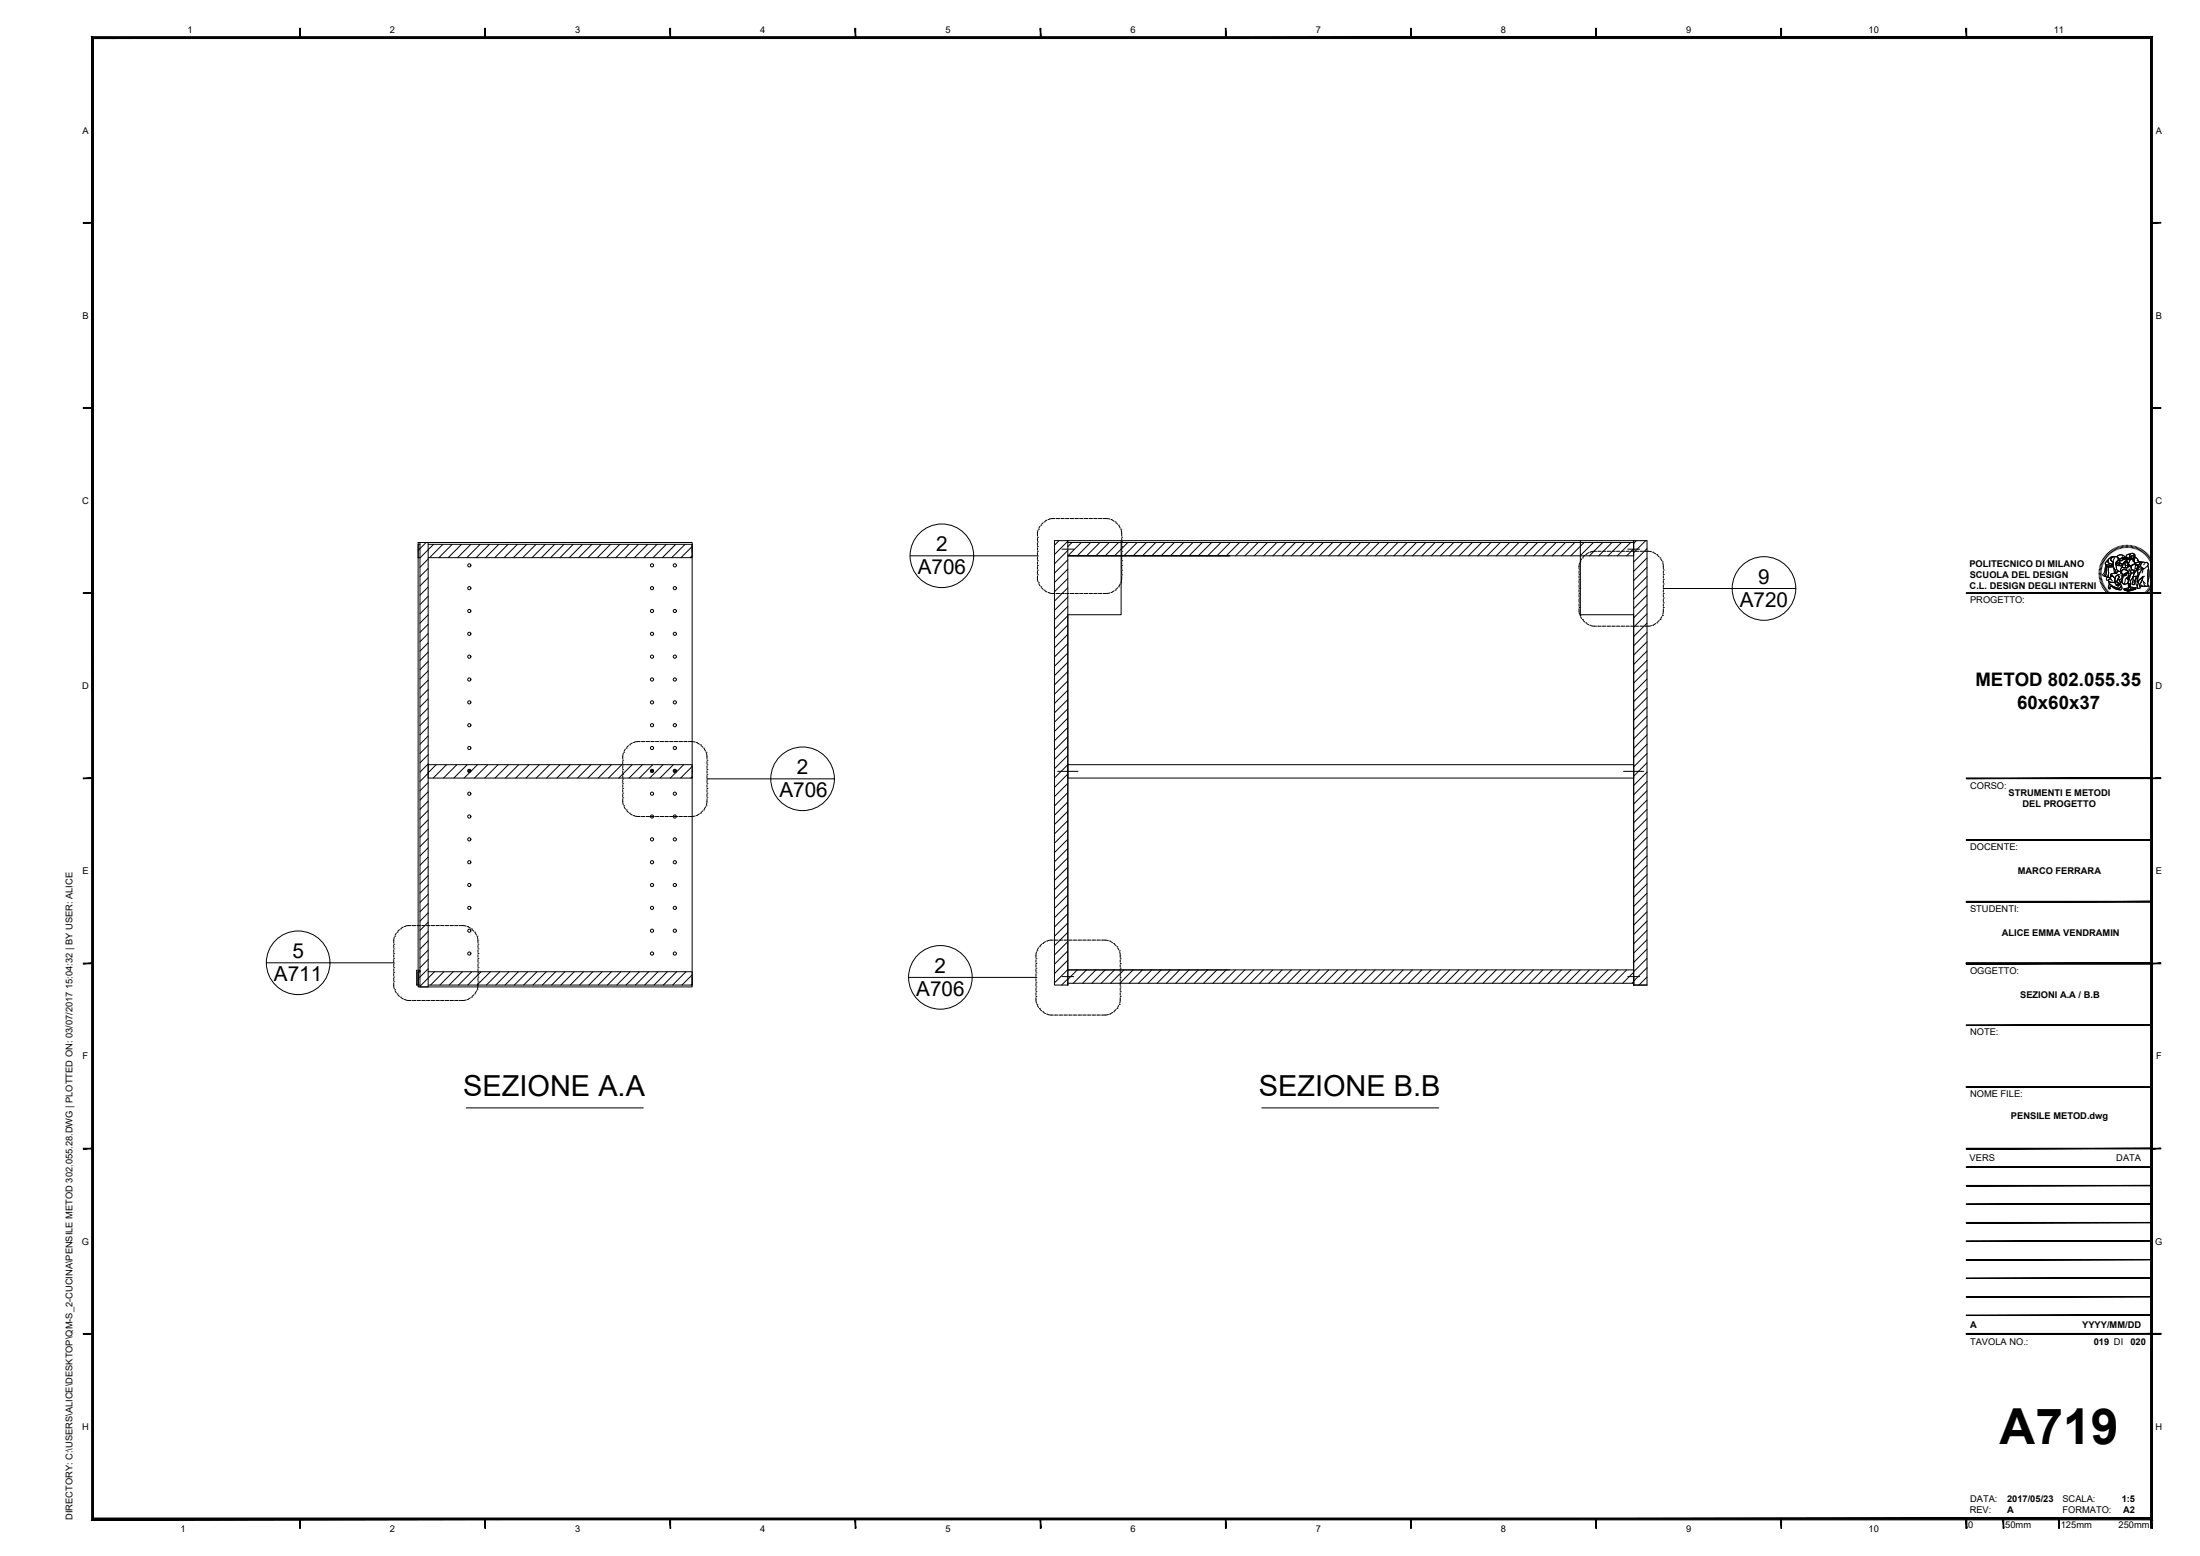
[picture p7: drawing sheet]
<svg xmlns="http://www.w3.org/2000/svg" width="594mm" height="420mm" viewBox="0 0 594 420" stroke-linecap="round" stroke-linejoin="round" font-family="sans-serif">
<!-- layer: A-FURN -->
<g fill="none" stroke="#000" stroke-width=".27">
<path d="M112.9 146.5h.5v120h2.2v-120M113.4 147h-.5v3.6h.5M115.1 146.5l-2.2 2.1M115.6 147h71.3v2.2M115.6 151l-2.2 2.2M115.6 153.5l-2.2 2.2M115.6 156l-2.2 2.2M115.6 158.5l-2.2 2.2M117.1 147l-3.7 3.7M119.6 147l-3.6 3.6M122.1 147l-3.6 3.6M124.6 147l-3.6 3.6"/>
<path d="M127.1 147l-3.6 3.6M129.7 147l-3.6 3.6M132.2 147l-3.6 3.6M134.7 147l-3.6 3.6M137.2 147l-3.6 3.6M139.7 147l-3.6 3.6M142.2 147l-3.6 3.6M144.7 147l-3.6 3.6M147.3 147l-3.6 3.6M149.8 147l-3.6 3.6M152.3 147l-3.6 3.6M154.8 147l-3.6 3.6"/>
<path d="M157.3 147l-3.6 3.6M159.8 147l-3.6 3.6M162.3 147l-3.6 3.6M164.9 147l-3.6 3.6M167.4 147l-3.6 3.6M169.9 147l-3.6 3.6M172.4 147l-3.6 3.6M174.9 147l-3.6 3.6M177.4 147l-3.6 3.6M179.9 147l-3.6 3.6M182.5 147l-3.6 3.6M185 147l-3.6 3.6"/>
<path d="M186.9 147v3.6h-71.3M186.9 147.6l-3 3M186.9 150.1l-.5 .5M286 146l-1.3 1.2M288.3 146v120h-3.6v-120h160.1v120M288.3 146.5h152.9M288.3 158.7l-3.6 3.6M288.3 156.2l-3.6 3.6M288.3 153.7l-3.6 3.6M288.3 151.2l-3.6 3.6M288.3 148.6l-3.6 3.6M288.3 146.1l-3.6 3.6"/>
<path d="M289.5 146.5l-1.2 1.1M292 146.5l-3.6 3.6M294.5 146.5l-3.6 3.6M297 146.5l-3.6 3.6M299.5 146.5l-3.6 3.6M302 146.5l-3.6 3.6M302.7 146v20h-14.4M304.6 146.5l-3.6 3.6M307.1 146.5l-3.6 3.6M309.6 146.5l-3.6 3.6M312.1 146.5l-3.6 3.6M314.6 146.5l-3.6 3.6"/>
<path d="M317.1 146.5l-3.6 3.6M319.6 146.5l-3.6 3.6M322.2 146.5l-3.6 3.6M324.7 146.5l-3.6 3.6M327.2 146.5l-3.6 3.6M329.7 146.5l-3.6 3.6M332 150.1h-43.7h152.9M332.2 146.5l-3.6 3.6M334.7 146.5l-3.6 3.6M337.2 146.5l-3.6 3.6M339.8 146.5l-3.6 3.6M342.3 146.5l-3.6 3.6"/>
<path d="M344.8 146.5l-3.6 3.6M347.3 146.5l-3.6 3.6M349.8 146.5l-3.6 3.6M352.3 146.5l-3.6 3.6M354.8 146.5l-3.6 3.6M357.4 146.5l-3.6 3.6M359.9 146.5l-3.6 3.6M362.4 146.5l-3.6 3.6M364.9 146.5l-3.6 3.6M367.4 146.5l-3.6 3.6M369.9 146.5l-3.6 3.6M372.4 146.5l-3.6 3.6"/>
<path d="M375 146.5l-3.6 3.6M377.5 146.5l-3.6 3.6M380 146.5l-3.6 3.6M382.5 146.5l-3.6 3.6M385 146.5l-3.6 3.6M387.5 146.5l-3.6 3.6M390 146.5l-3.6 3.6M392.6 146.5l-3.6 3.6M395.1 146.5l-3.6 3.6M397.6 146.5l-3.6 3.6M400.1 146.5l-3.6 3.6M402.6 146.5l-3.6 3.6"/>
<path d="M405.1 146.5l-3.6 3.6M407.7 146.5l-3.7 3.6M410.2 146.5l-3.6 3.6M412.7 146.5l-3.6 3.6M415.2 146.5l-3.6 3.6M417.7 146.5l-3.6 3.6M420.2 146.5l-3.6 3.6M422.7 146.5l-3.6 3.6M425.3 146.5l-3.7 3.6M426.7 146v20h14.5v100M427.8 146.5l-3.6 3.6M430.3 146.5l-3.6 3.6"/>
<path d="M432.8 146.5l-3.6 3.6M435.3 146.5l-3.6 3.6M437.8 146.5l-3.6 3.6M440.3 146.5l-3.6 3.6M441.2 150v-4v120h3.6M441.2 148.2l-1.9 1.9M441.9 146l-.7 .7M444.4 146l-3.2 3.2M444.8 158.2l-3.6 3.6M444.8 155.7l-3.6 3.6M444.8 153.2l-3.6 3.6M444.8 150.7l-3.6 3.6"/>
<path d="M444.8 148.1l-3.6 3.6M115.6 161l-2.2 2.2M115.6 163.5l-2.2 2.2M115.6 166l-2.2 2.3M115.6 168.6l-2.2 2.2M115.6 171.1l-2.2 2.2M115.6 173.6l-2.2 2.2M115.6 176.1l-2.2 2.2M115.6 178.6l-2.2 2.2M288.3 178.8l-3.6 3.6M288.3 176.3l-3.6 3.6M288.3 173.8l-3.6 3.6"/>
<path d="M288.3 171.3l-3.6 3.6M288.3 168.8l-3.6 3.6M288.3 166.2l-3.6 3.7M288.3 163.7l-3.6 3.6M288.3 161.2l-3.6 3.6M444.8 178.3l-3.6 3.6M444.8 175.8l-3.6 3.6M444.8 173.3l-3.6 3.6M444.8 170.8l-3.6 3.6M444.8 168.3l-3.6 3.6M444.8 165.7l-3.6 3.6M444.8 163.2l-3.6 3.6"/>
<path d="M444.8 160.7l-3.6 3.6M115.6 181.1l-2.2 2.2M115.6 183.6l-2.2 2.3M115.6 186.2l-2.2 2.2M115.6 188.7l-2.2 2.2M115.6 191.2l-2.2 2.2M115.6 193.7l-2.2 2.2M115.6 196.2l-2.2 2.2M115.6 198.7l-2.2 2.3M288.3 198.9l-3.6 3.6M288.3 196.4l-3.6 3.6M288.3 193.9l-3.6 3.6"/>
<path d="M288.3 191.4l-3.6 3.6M288.3 188.9l-3.6 3.6M288.3 186.4l-3.6 3.6M288.3 183.9l-3.6 3.6M288.3 181.3l-3.6 3.6M444.8 198.4l-3.6 3.6M444.8 195.9l-3.6 3.6M444.8 193.4l-3.6 3.6M444.8 190.9l-3.6 3.6M444.8 188.4l-3.6 3.6M444.8 185.9l-3.6 3.6M444.8 183.3l-3.6 3.6"/>
<path d="M444.8 180.8l-3.6 3.6M115.6 206.5h71.3v3.6h-71.3zM115.6 201.2l-2.2 2.3M115.6 203.8l-2.2 2.2M115.6 206.3l-2.2 2.2M115.6 208.8l-2.2 2.2M115.6 211.3l-2.2 2.2M115.6 213.8l-2.2 2.2M115.6 216.3l-2.2 2.3M115.6 218.9l-2.2 2.2M117.8 206.5l-2.2 2.2M120.6 206.5l-3.6 3.6"/>
<path d="M123.4 206.5l-3.6 3.6M126.1 206.5l-3.5 3.6M126.9 208.6l-1.6 1.5M128.9 206.5l-1.8 1.8M131.7 206.5l-3.6 3.6M134.5 206.5l-3.6 3.6M137.3 206.5l-3.6 3.6M140.1 206.5l-3.6 3.6M142.9 206.5l-3.6 3.6M145.6 206.5l-3.6 3.6M148.4 206.5l-3.6 3.6M151.2 206.5l-3.6 3.6"/>
<path d="M154 206.5l-3.6 3.6M156.8 206.5l-3.6 3.6M159.6 206.5l-3.6 3.6M162.3 206.5l-3.6 3.6M165.1 206.5l-3.6 3.6M167.9 206.5l-3.6 3.6M170.7 206.5l-3.6 3.6M173.5 206.5l-3.6 3.6M176.3 206.5l-3.6 3.6M179 206.5l-3.6 3.6M181.8 206.5l-3.6 3.6M184.6 206.5l-3.6 3.6"/>
<path d="M186.9 207l-3.1 3.1M186.9 209.8l-.3 .3M288.3 206.5h152.9v3.6h-152.9zM288.3 219.1l-3.6 3.6M288.3 216.5l-3.6 3.6M288.3 214l-3.6 3.6M288.3 211.5l-3.6 3.6M288.3 209l-3.6 3.6M288.3 206.5l-3.6 3.6M288.3 204l-3.6 3.6M288.3 201.5l-3.6 3.6M444.8 218.5l-3.6 3.7"/>
<path d="M444.8 216l-3.6 3.6M444.8 213.5l-3.6 3.6M444.8 211l-3.6 3.6M444.8 208.5l-3.6 3.6M444.8 206l-3.6 3.6M444.8 203.5l-3.6 3.6M444.8 200.9l-3.6 3.6M115.6 221.4l-2.2 2.2M115.6 223.9l-2.2 2.2M115.6 226.4l-2.2 2.2M115.6 228.9l-2.2 2.2M115.6 231.4l-2.2 2.2"/>
<path d="M115.6 233.9l-2.2 2.3M115.6 236.5l-2.2 2.2M115.6 239l-2.2 2.2M288.3 239.2l-3.6 3.6M288.3 236.7l-3.6 3.6M288.3 234.1l-3.6 3.6M288.3 231.6l-3.6 3.6M288.3 229.1l-3.6 3.6M288.3 226.6l-3.6 3.6M288.3 224.1l-3.6 3.6M288.3 221.6l-3.6 3.6M444.8 238.7l-3.6 3.6"/>
<path d="M444.8 236.2l-3.6 3.6M444.8 233.6l-3.6 3.6M444.8 231.1l-3.6 3.6M444.8 228.6l-3.6 3.6M444.8 226.1l-3.6 3.6M444.8 223.6l-3.6 3.6M444.8 221.1l-3.6 3.6M115.6 251.5l-2.2 2.3M115.6 241.5l-2.2 2.2M115.6 244l-2.2 2.2M115.6 246.5l-2.2 2.2M115.6 249l-2.2 2.2"/>
<path d="M115.6 254.1l-2.2 2.2M115.6 256.6l-2.2 2.2M115.6 259.1l-2.2 2.2M288.3 259.3l-3.6 3.6M288.3 256.8l-3.6 3.6M288.3 254.3l-3.6 3.6M288.3 251.7l-3.6 3.6M288.3 249.2l-3.6 3.6M288.3 246.7l-3.6 3.6M288.3 244.2l-3.6 3.6M288.3 241.7l-3.6 3.6M444.8 258.8l-3.6 3.6"/>
<path d="M444.8 256.3l-3.6 3.6M444.8 253.8l-3.6 3.6M444.8 251.2l-3.6 3.6M444.8 248.7l-3.6 3.6M444.8 246.2l-3.6 3.6M444.8 243.7l-3.6 3.6M444.8 241.2l-3.6 3.6M112.9 262.4v3.6h.5M112.9 262v-115.5h74v120h-74v-4.1M112.9 262.4h.5M115.6 261.6l-2.7 2.7M115.6 262.4h71.3v3.6"/>
<path d="M117.3 262.4l-3.9 3.9M119.9 262.4l-3.6 3.6M122.4 262.4l-3.6 3.6M124.9 262.4l-3.6 3.6M127.4 262.4l-3.6 3.6M129.9 262.4l-3.6 3.6M132.4 262.4l-3.6 3.6M134.9 262.4l-3.6 3.6M137.5 262.4l-3.6 3.6M140 262.4l-3.6 3.6M142.5 262.4l-3.6 3.6M145 262.4l-3.6 3.6"/>
<path d="M147.5 262.4l-3.6 3.6M150 262.4l-3.6 3.6M152.5 262.4l-3.6 3.6M155.1 262.4l-3.6 3.6M157.6 262.4l-3.6 3.6M160.1 262.4l-3.6 3.6M162.6 262.4l-3.6 3.6M165.1 262.4l-3.6 3.6M167.6 262.4l-3.6 3.6M170.1 262.4l-3.6 3.6M172.7 262.4l-3.6 3.6M175.2 262.4l-3.6 3.6"/>
<path d="M177.7 262.4l-3.6 3.6M180.2 262.4l-3.6 3.6M182.7 262.4l-3.6 3.6M185.2 262.4l-3.6 3.6M186.9 263.8v2.2h-71.3M186.9 263.2l-2.8 2.8M186.9 265.8l-.2 .2M288.3 265.5h152.9v-1.8v2.3M288.3 264.3l-1.6 1.7M288.3 261.8l-3.6 3.6M288.3 261.9h152.9M288.4 261.9h-.1"/>
<path d="M290.9 261.9l-2.6 2.6M293.4 261.9l-3.6 3.6M295.9 261.9l-3.6 3.6M298.4 261.9l-3.6 3.6M301 261.9l-3.6 3.6M303.5 261.9l-3.6 3.6M306 261.9l-3.6 3.6M308.5 261.9l-3.6 3.6M311 261.9l-3.6 3.6M313.5 261.9l-3.6 3.6M316 261.9l-3.6 3.6M318.6 261.9l-3.6 3.6"/>
<path d="M321.1 261.9l-3.6 3.6M323.6 261.9l-3.6 3.6M326.1 261.9l-3.6 3.6M328.6 261.9l-3.6 3.6M331.1 261.9l-3.6 3.6M333.6 261.9l-3.6 3.6M336.2 261.9l-3.6 3.6M338.7 261.9l-3.6 3.6M341.2 261.9l-3.6 3.6M343.7 261.9l-3.6 3.6M346.2 261.9l-3.6 3.6M348.7 261.9l-3.6 3.6"/>
<path d="M351.2 261.9l-3.6 3.6M353.8 261.9l-3.6 3.6M356.3 261.9l-3.6 3.6M358.8 261.9l-3.6 3.6M361.3 261.9l-3.6 3.6M363.8 261.9l-3.6 3.6M366.3 261.9l-3.6 3.6M368.8 261.9l-3.6 3.6M371.4 261.9l-3.6 3.6M373.9 261.9l-3.6 3.6M376.4 261.9l-3.6 3.6M378.9 261.9l-3.6 3.6"/>
<path d="M381.4 261.9l-3.6 3.6M383.9 261.9l-3.6 3.6M386.4 261.9l-3.6 3.6M389 261.9l-3.6 3.6M391.5 261.9l-3.6 3.6M394 261.9l-3.6 3.6M396.5 261.9l-3.6 3.6M399 261.9l-3.6 3.6M401.5 261.9l-3.6 3.6M404 261.9l-3.6 3.6M406.6 261.9l-3.6 3.6M409.1 261.9l-3.6 3.6"/>
<path d="M411.6 261.9l-3.6 3.6M414.1 261.9l-3.6 3.6M416.6 261.9l-3.6 3.6M419.1 261.9l-3.6 3.6M421.6 261.9l-3.6 3.6M424.2 261.9l-3.6 3.6M426.7 261.9l-3.6 3.6M429.2 261.9l-3.6 3.6M431.7 261.9l-3.6 3.6M434.2 261.9l-3.6 3.6M436.7 261.9l-3.6 3.6M439.3 261.9l-3.7 3.6"/>
<path d="M441.2 266h3.6M441.2 265l-.5 .5M441.2 262.5l-3 3M444.8 263.8l-2.2 2.2M444.8 261.3l-3.6 3.6"/>
<circle cx="126.7" cy="152.7" r=".43"/>
<circle cx="126.7" cy="158.8" r=".43"/>
<circle cx="176.1" cy="152.7" r=".43"/>
<circle cx="176.1" cy="158.8" r=".43"/>
<circle cx="182.2" cy="152.7" r=".43"/>
<circle cx="182.2" cy="158.8" r=".43"/>
<circle cx="126.7" cy="171.2" r=".43"/>
<circle cx="126.7" cy="177.3" r=".43"/>
<circle cx="126.7" cy="165" r=".43"/>
<circle cx="176.1" cy="165" r=".43"/>
<circle cx="176.1" cy="171.2" r=".43"/>
<circle cx="176.1" cy="177.3" r=".43"/>
<circle cx="182.2" cy="171.2" r=".43"/>
<circle cx="182.2" cy="165" r=".43"/>
<circle cx="182.2" cy="177.3" r=".43"/>
<circle cx="126.7" cy="195.8" r=".43"/>
<circle cx="126.7" cy="189.7" r=".43"/>
<circle cx="126.7" cy="183.5" r=".43"/>
<circle cx="176.1" cy="183.5" r=".43"/>
<circle cx="176.1" cy="189.7" r=".43"/>
<circle cx="176.1" cy="195.8" r=".43"/>
<circle cx="182.2" cy="183.5" r=".43"/>
<circle cx="182.2" cy="189.7" r=".43"/>
<circle cx="182.2" cy="195.8" r=".43"/>
<circle cx="126.7" cy="208.2" r=".43"/>
<circle cx="126.7" cy="202" r=".43"/>
<circle cx="126.7" cy="214.3" r=".43"/>
<circle cx="176.1" cy="202" r=".43"/>
<circle cx="176.1" cy="208.2" r=".43"/>
<circle cx="176.1" cy="214.3" r=".43"/>
<circle cx="182.2" cy="202" r=".43"/>
<circle cx="182.2" cy="208.2" r=".43"/>
<circle cx="182.2" cy="214.3" r=".43"/>
<circle cx="126.7" cy="220.5" r=".43"/>
<circle cx="126.7" cy="226.7" r=".43"/>
<circle cx="126.7" cy="232.8" r=".43"/>
<circle cx="126.7" cy="239" r=".43"/>
<circle cx="176.1" cy="239" r=".43"/>
<circle cx="176.1" cy="220.5" r=".43"/>
<circle cx="176.1" cy="232.8" r=".43"/>
<circle cx="176.1" cy="226.7" r=".43"/>
<circle cx="182.2" cy="226.7" r=".43"/>
<circle cx="182.2" cy="220.5" r=".43"/>
<circle cx="182.2" cy="232.8" r=".43"/>
<circle cx="182.2" cy="239" r=".43"/>
<circle cx="126.7" cy="251.3" r=".43"/>
<circle cx="126.7" cy="245.2" r=".43"/>
<circle cx="126.7" cy="257.5" r=".43"/>
<circle cx="176.1" cy="257.5" r=".43"/>
<circle cx="176.1" cy="251.3" r=".43"/>
<circle cx="176.1" cy="245.2" r=".43"/>
<circle cx="182.2" cy="245.2" r=".43"/>
<circle cx="182.2" cy="251.3" r=".43"/>
<circle cx="182.2" cy="257.5" r=".43"/>
</g>
<!-- layer: viti -->
<path d="M286.7 148.3h3.2M439.5 148.3h3.3M126.4 207.8l.6 .7M127 207.8l-.6 .7M175.8 207.8l.6 .7M176.4 207.8l-.6 .7M181.9 207.8l.6 .7M182.5 207.8l-.6 .7M285.6 208.3h5.5M438.4 208.3h5.5M286.7 263.7h3.2M439.5 263.7h3.3" fill="none" stroke="#000" stroke-width=".27"/>
<!-- layer: meccanismi -->
<path d="M112.5 262h.9v.4h-.5v3.6h-.4z" fill="none" stroke="#000" stroke-width=".27"/>
<!-- layer: G-ANNO-DIM -->
<g fill="none" stroke="#000" stroke-width=".27">
<path d="M245.7 150.1h34.4M280.1 155.2h.1M280.1 153.9h.1M280.1 152.7h.1M280.1 151.4h.1M280.1 150.1h.1M280.1 148.9h.1M280.1 147.6h.1M280.1 146.3h.1M280.1 145.1h.1M280.1 155.5l.2 1.6M280.1 145.4v.6"/>
<path d="M280.1 146.6v.7M280.1 147.9v.7M280.1 149.2v.6M280.1 150.5v.6M280.1 151.7v.7M280.1 153v.6M280.1 154.3v.6M280.3 143.2l-.2 1.5M280.4 142.9h.1M280.4 157.4h.1M280.5 157.7l.4 .5M280.9 142.1l-.4 .5"/>
<path d="M281 141.8h.1M281 158.5h.1M281.2 158.7l.5 .5M281.7 141.1l-.5 .5M281.9 140.9h.1M281.9 159.4h.1M282.2 159.5l.5 .4M282.7 140.4l-.5 .3M283 140.3h.1M284.9 140l-1.6 .2M285.2 140h.1M285.5 140h.6"/>
<path d="M286.4 140h.1M286.8 140h.6M287.7 140h.1M288 140h.7M289 140h.1M289.3 140h.6M290.3 140h.1M290.6 140h.6M291.5 140h.1M291.8 140h.7M292.8 140h.1M293.1 140h.6"/>
<path d="M294.1 140h.1M294.4 140h.6M295.3 140h.1M295.7 140h.6M296.6 140h.1M296.9 140h.7M297.9 140h.1M298.2 140l1.5 .2M300 140.3h.1M300.3 140.4l.5 .3M300.8 159.5l-.5 .4M301.1 159.4h.1"/>
<path d="M301.1 140.9h.1M301.3 141.1l.5 .5M301.8 158.7l-.5 .5M302 158.5h.1M302 141.8h.1M302.2 142.1l.3 .5M302.5 157.7l-.3 .5M302.6 157.4h.1M302.6 142.9h.1M302.8 143.2l.1 1.5M302.9 145.1h.1M302.9 146.3h.1"/>
<path d="M302.9 147.6h.1M302.9 148.9h.1M302.9 150.1h.1M302.9 151.4h.1M302.9 152.7h.1M302.9 153.9h.1M302.9 155.2h.1M302.9 155.5l-.1 1.6M302.9 145.4v.6M302.9 146.6v.7M302.9 147.9v.7M302.9 149.2v.6"/>
<path d="M302.9 150.5v.6M302.9 151.7v.7M302.9 153v.6M302.9 154.3v.6M426.4 159h.1M426.4 157.7h.1M426.4 156.4h.1M426.4 155.2h.1M426.4 153.9h.1M426.4 154.2v.6M426.4 155.5v.6M426.4 156.7v.7"/>
<path d="M426.4 158v.6M426.4 159.3v.6M426.5 152l-.1 1.6M426.7 151.7h.1M427.1 150.9l-.3 .6M427.3 150.6h.1M428 150l-.5 .4M428.2 149.8h.1M429 149.2l-.5 .4M429.3 149.1h.1M431.1 148.9l-1.5 .1M431.4 148.9h.1"/>
<path d="M431.7 148.9h.7M432.7 148.9h.1M433 148.9h.6M434 148.9h.1M434.3 148.9h.6M435.2 148.9h.1M435.6 148.9h.6M436.5 148.9h.1M436.8 148.9h.7M437.8 148.9h.1M438.1 148.9h.6M439 148.9h.1"/>
<path d="M439.4 148.9h.6M440.3 148.9h.1M440.6 148.9h.7M441.6 148.9h.1M441.9 148.9h.6M442.9 148.9h.1M443.2 148.9h.6M444.1 148.9h.1M444.4 148.9l1.6 .1M446.3 149.1h.1M446.6 149.2l.5 .4M447.4 149.8h.1"/>
<path d="M447.6 150l.5 .4M448.3 150.6h.1M448.4 150.9l.4 .6M448.9 151.7h.1M449 152l.2 1.6M449.2 153.9h.1M449.2 155.2h.1M449.2 156.4h.1M449.2 157.7h.1M449.2 159h.1M449.2 158.9h35.7M449.2 154.2v.6"/>
<path d="M449.2 155.5v.6M449.2 156.7v.7M449.2 158v.6M449.2 159.3v.6M283 160h.1M283.3 160.1l1.6 .2M285.2 160.3h.1M285.5 160.3h.6M286.4 160.3h.1M286.8 160.3h.6M287.7 160.3h.1M288 160.3h.7"/>
<path d="M289 160.3h.1M289.3 160.3h.6M290.3 160.3h.1M290.6 160.3h.6M291.5 160.3h.1M291.8 160.3h.7M292.8 160.3h.1M293.1 160.3h.6M294.1 160.3h.1M294.4 160.3h.6M295.3 160.3h.1M295.7 160.3h.6"/>
<path d="M296.6 160.3h.1M296.9 160.3h.7M297.9 160.3h.1M299.7 160.1l-1.5 .2M300 160h.1M426.4 164h.1M426.4 162.8h.1M426.4 161.5h.1M426.4 160.2h.1M426.4 164.4l.1 1.5M426.4 160.6v.6M426.4 161.8v.7"/>
<path d="M426.4 163.1v.6M426.7 166.2h.1M426.8 166.5l.3 .5M427.3 167.3h.1M427.5 167.5l.5 .5M428.2 168.2h.1M428.5 168.4l.5 .3M429.3 168.8h.1M429.6 168.9l1.5 .2M431.4 169.1h.1M431.7 169.1h.7M432.7 169.1h.1"/>
<path d="M433 169.1h.6M434 169.1h.1M434.3 169.1h.6M435.2 169.1h.1M435.6 169.1h.6M436.5 169.1h.1M436.8 169.1h.7M437.8 169.1h.1M438.1 169.1h.6M439 169.1h.1M439.4 169.1h.6M440.3 169.1h.1"/>
<path d="M440.6 169.1h.7M441.6 169.1h.1M441.9 169.1h.6M442.9 169.1h.1M443.2 169.1h.6M444.1 169.1h.1M446 168.9l-1.6 .2M446.3 168.8h.1M447.1 168.4l-.5 .3M447.4 168.2h.1M448.1 167.5l-.5 .5M448.3 167.3h.1"/>
<path d="M448.8 166.5l-.4 .5M448.9 166.2h.1M449.2 160.2h.1M449.2 161.5h.1M449.2 162.8h.1M449.2 164h.1M449.2 164.4l-.2 1.5M449.2 160.6v.6M449.2 161.8v.7M449.2 163.1v.6M168.2 205.3h.1M168.2 206.5h.1"/>
<path d="M168.2 207.8h.1M168.2 209.1h.1M168.2 210.4h.1M168.2 211.6h.1M168.2 212.9h.1M168.2 214.2h.1M168.2 215.4h.1M168.2 215.8l.1 1.5M168.2 205.6v.6M168.2 206.9v.6M168.2 208.1v.7M168.2 209.4v.6"/>
<path d="M168.2 210.7v.6M168.2 211.9v.7M168.2 213.2v.7M168.2 214.5v.6M168.3 203.4l-.1 1.6M168.4 217.6h.1M168.4 203.1h.1M168.5 217.9l.4 .5M168.9 202.3l-.4 .5M169.1 218.7h.1M169.1 202h.1M169.3 218.9l.4 .5"/>
<path d="M169.7 201.4l-.4 .4M170 219.6h.1M170 201.1h.1M170.2 219.8l.6 .3M170.8 200.6l-.6 .4M171 200.5h.1M172.9 200.2l-1.6 .2M173.2 200.2h.1M173.5 200.2h.6M174.5 200.2h.1M174.8 200.2h.6M175.7 200.2h.1"/>
<path d="M176 200.2h.7M177 200.2h.1M177.3 200.2h.6M178.3 200.2h.1M178.6 200.2h.6M179.5 200.2h.1M179.8 200.2h.7M180.8 200.2h.1M181.1 200.2h.7M182.1 200.2h.1M182.4 200.2h.6M183.3 200.2h.1"/>
<path d="M183.7 200.2h.6M184.6 200.2h.1M184.9 200.2h.7M185.9 200.2h.1M186.2 200.2l1.5 .2M188 200.5h.1M188.3 200.6l.6 .4M188.9 219.8l-.6 .3M189.1 201.1h.1M189.1 219.6h.1M189.4 201.4l.4 .4M189.8 218.9l-.4 .5"/>
<path d="M190 202h.1M190 218.7h.1M190.2 202.3l.3 .5M190.5 217.9l-.3 .5M190.7 203.1h.1M190.7 217.6h.1M190.8 203.4l.1 1.6M190.9 215.4h.1M190.9 214.2h.1M190.9 212.9h.1M190.9 211.6h.1M190.9 210.4h.1"/>
<path d="M190.9 209.1h.1M190.9 207.8h.1M190.9 206.5h.1M190.9 205.3h.1M190.9 215.8l-.1 1.5M190.9 205.6v.6M190.9 206.9v.6M190.9 208.1v.7M190.9 209.4v.6M190.9 210.7v.6M190.9 211.9v.7M190.9 213.2v.7"/>
<path d="M190.9 214.5v.6M190.9 210.3h34.4M171 220.2h.1M171.3 220.3l1.6 .2M173.2 220.5h.1M173.5 220.5h.6M174.5 220.5h.1M174.8 220.5h.6M175.7 220.5h.1M176 220.5h.7M177 220.5h.1M177.3 220.5h.6"/>
<path d="M178.3 220.5h.1M178.6 220.5h.6M179.5 220.5h.1M179.8 220.5h.7M180.8 220.5h.1M181.1 220.5h.7M182.1 220.5h.1M182.4 220.5h.6M183.3 220.5h.1M183.7 220.5h.6M184.6 220.5h.1M184.9 220.5h.7"/>
<path d="M185.9 220.5h.1M187.7 220.3l-1.5 .2M188 220.2h.1M71.9 260h34.4M106.3 258.8h.1M106.3 257.5h.1M106.3 256.2h.1M106.3 255h.1M106.3 255.3v.6M106.3 256.5v.7M106.3 257.8v.6M106.3 259.1v.6"/>
<path d="M106.5 253.1l-.2 1.5M106.6 252.8h.1M107 252l-.3 .5M107.2 251.7h.1M107.9 251l-.5 .5M108.1 250.8h.1M108.9 250.3l-.5 .3M109.2 250.2h.1M111 249.9l-1.5 .2M111.3 249.9h.1M111.7 249.9h.6M112.6 249.9h.1"/>
<path d="M112.9 249.9h.7M113.9 249.9h.1M114.2 249.9h.6M115.2 249.9h.1M115.5 249.9h.6M116.4 249.9h.1M116.7 249.9h.7M117.7 249.9h.1M118 249.9h.6M119 249.9h.1M119.3 249.9h.6M120.2 249.9h.1"/>
<path d="M120.6 249.9h.6M121.5 249.9h.1M121.8 249.9h.7M122.8 249.9h.1M123.1 249.9h.6M124 249.9h.1M124.4 249.9l1.5 .2M126.2 250.2h.1M126.5 250.3l.5 .3M127.3 250.8h.1M127.5 251l.5 .5M128.2 251.7h.1"/>
<path d="M128.4 252l.3 .5M128.8 252.8h.1M128.9 253.1l.2 1.5M129.1 255h.1M129.1 256.2h.1M129.1 257.5h.1M129.1 258.8h.1M129.1 255.3v.6M129.1 256.5v.7M129.1 257.8v.6M129.1 259.1v.6M279.7 258.9h.1"/>
<path d="M279.7 259.2v.6M279.9 257l-.2 1.6M280 256.7h.1M280.5 255.9l-.4 .6M280.6 255.7h.1M281.3 255l-.5 .4M281.5 254.8h.1M282.3 254.2l-.5 .4M282.6 254.1h.1M284.5 253.9l-1.6 .1M284.8 253.9h.1M285.1 253.9h.6"/>
<path d="M286 253.9h.1M286.4 253.9h.6M287.3 253.9h.1M287.6 253.9h.7M288.6 253.9h.1M288.9 253.9h.6M289.9 253.9h.1M290.2 253.9h.6M291.1 253.9h.1M291.4 253.9h.7M292.4 253.9h.1M292.7 253.9h.6"/>
<path d="M293.7 253.9h.1M294 253.9h.6M294.9 253.9h.1M295.3 253.9h.6M296.2 253.9h.1M296.5 253.9h.7M297.5 253.9h.1M297.8 253.9l1.5 .1M299.6 254.1h.1M299.9 254.2l.5 .4M300.7 254.8h.1M300.9 255l.5 .4"/>
<path d="M301.6 255.7h.1M301.8 255.9l.3 .6M302.2 256.7h.1M302.4 257l.1 1.6M302.5 258.9h.1M302.5 259.2v.6M106.3 265.1h.1M106.3 263.8h.1M106.3 262.6h.1M106.3 261.3h.1M106.3 260h.1M106.3 265.4l.2 1.6"/>
<path d="M106.3 260.4v.6M106.3 261.6v.7M106.3 262.9v.6M106.3 264.2v.6M106.6 267.3h.1M106.7 267.6l.3 .5M107.2 268.4h.1M107.4 268.6l.5 .5M108.1 269.3h.1M108.4 269.4l.5 .4M109.2 269.9h.1M109.5 270l1.5 .2"/>
<path d="M111.3 270.2h.1M111.7 270.2h.6M112.6 270.2h.1M112.9 270.2h.7M113.9 270.2h.1M114.2 270.2h.6M115.2 270.2h.1M115.5 270.2h.6M116.4 270.2h.1M116.7 270.2h.7M117.7 270.2h.1M118 270.2h.6"/>
<path d="M119 270.2h.1M119.3 270.2h.6M120.2 270.2h.1M120.6 270.2h.6M121.5 270.2h.1M121.8 270.2h.7M122.8 270.2h.1M123.1 270.2h.6M124 270.2h.1M125.9 270l-1.5 .2M126.2 269.9h.1M127 269.4l-.5 .4"/>
<path d="M127.3 269.3h.1M128 268.6l-.5 .5M128.2 268.4h.1M128.7 267.6l-.3 .5M128.8 267.3h.1M129.1 260h.1M129.1 261.3h.1M129.1 262.6h.1M129.1 263.8h.1M129.1 265.1h.1M129.1 265.4l-.2 1.6M129.1 260.4v.6"/>
<path d="M129.1 261.6v.7M129.1 262.9v.6M129.1 264.2v.6M245.3 263.9h34.4M279.7 269.1h.1M279.7 267.8h.1M279.7 266.5h.1M279.7 265.2h.1M279.7 264h.1M279.7 262.7h.1M279.7 261.4h.1M279.7 260.2h.1"/>
<path d="M279.7 269.4l.2 1.5M279.7 260.5v.6M279.7 261.8v.6M279.7 263v.7M279.7 264.3v.6M279.7 265.6v.6M279.7 266.8v.7M279.7 268.1v.6M280 271.2h.1M280.1 271.5l.4 .5M280.6 272.3h.1M280.8 272.5l.5 .5"/>
<path d="M281.5 273.2h.1M281.8 273.4l.5 .3M282.6 273.8h.1M282.9 273.9l1.6 .2M284.8 274.1h.1M285.1 274.1h.6M286 274.1h.1M286.4 274.1h.6M287.3 274.1h.1M287.6 274.1h.7M288.6 274.1h.1M288.9 274.1h.6"/>
<path d="M289.9 274.1h.1M290.2 274.1h.6M291.1 274.1h.1M291.4 274.1h.7M292.4 274.1h.1M292.7 274.1h.6M293.7 274.1h.1M294 274.1h.6M294.9 274.1h.1M295.3 274.1h.6M296.2 274.1h.1M296.5 274.1h.7"/>
<path d="M297.5 274.1h.1M299.3 273.9l-1.5 .2M299.6 273.8h.1M300.4 273.4l-.5 .3M300.7 273.2h.1M301.4 272.5l-.5 .5M301.6 272.3h.1M302.1 271.5l-.3 .5M302.2 271.2h.1M302.5 260.2h.1M302.5 261.4h.1M302.5 262.7h.1"/>
<path d="M302.5 264h.1M302.5 265.2h.1M302.5 266.5h.1M302.5 267.8h.1M302.5 269.1h.1M302.5 269.4l-.1 1.5M302.5 260.5v.6M302.5 261.8v.6M302.5 263v.7M302.5 264.3v.6M302.5 265.6v.6M302.5 266.8v.7"/>
<path d="M302.5 268.1v.6M125.9 299.2h47.8M340.7 299.2h47.8"/>
<circle cx="254.3" cy="150.1" r="8.6"/>
<circle cx="476.3" cy="158.9" r="8.6"/>
<circle cx="216.7" cy="210.3" r="8.6"/>
<circle cx="80.5" cy="260" r="8.6"/>
<circle cx="253.9" cy="263.9" r="8.6"/>
</g>
<!-- layer: G-ANNO-LOGO -->
<g fill="none" stroke="#000" stroke-width=".27">
<path d="M566.8 154.8h.6M566.8 154.5h.6M566.8 154.1l.7 .1M566.8 153.8l.7 .1M566.9 153.4l.7 .1M567 153.1l.6 .1M567.1 152.7l.6 .2M567.2 152.4l.6 .2M567.3 152l.6 .3M567.4 151.7l.6 .3M567.4 155.2h-.6M567.5 155.5h-.7"/>
<path d="M567.5 155.8l-.7 .1M567.5 156.1l-.6 .2M567.6 151.4l.6 .3M567.6 156.4l-.6 .2M567.7 156.8l-.7 .1M567.7 151.1l.6 .3M567.8 157.1l-.7 .2M567.9 157.4l-.6 .2M567.9 150.8l.6 .3M568 157.7l-.6 .3M568.1 150.5l.6 .4M568.2 158l-.6 .3"/>
<path d="M568.3 158.3l-.6 .3M568.3 150.2l.6 .4M568.5 158.5l-.6 .4M568.6 149.9l.5 .5M568.6 152.5l1.4 .3 .6-.4v.2a.32 .32 0 0 1 0 .5 .32 .32 0 0 1-.5 0h-.1a1.32 1.32 0 0 1-1.4-.5zM568.7 152.5v.4M568.7 158.8l-.6 .4M568.8 149.6l.5 .5M568.8 153l-.2 .4-.2 1.5-.3 .6 .4 .2M568.9 159.1l-.6 .4M569 151.4l.3-.2-.1 .5 .2 .4 1.1 .3-.5 .4-.5-.3h-.7l-.3-.4zM569.1 149.4l.4 .5"/>
<path d="M569.1 159.3l-.6 .5M569.1 153l.4 .1-.2 .4v2.3l-.3 .1-.5-.3 .2-.7 .1-1.2zM569.1 153l-.3 .6-.1 1.5-.2 .6 .7 .2M569.3 151.2l-.8 .8 .2 .5 1.3 .3 .6-.4M569.3 159.6l-.5 .4M569.3 149.1l.5 .6M569.3 156.6l.2 .4 .5 .2 1.1-.1M569.4 151l.6-.6 1.3-.1-1.1 .4a.54 .54 0 0 0-.1 .6 .54 .54 0 0 0 .5 .3l-.1 .8-1.1-.3-.2-.4zM569.5 157v.5l.8 .7 1.9 .8M569.5 156.9l.5 .3 1.1-.1 .1 .5 .3 .3v.2l.2-.2 .3 .4-.2-.6 .4 .5-.2-.5 .4 .1-.8-.7 .3-.7 .4 .2 .4 1.7-.2 .4-.4 .1-1.4-.4-1.1-.8zM569.5 159.8l-.5 .5M569.5 153.1l1.2-.1 .6 1.2-.1 .5-1.2 .4 .2 .5-.4 .5-.4-.2-.1-.4v-1.9z"/>
<path d="M569.5 153.1l-.2 .6v2.1M569.6 148.9l.4 .5M569.6 157.6l.8 .6 1.4 .6h.6l.4-.6 .2 .8-.4 .3-1-.2-1.5-.8-.4 .3 .2 .2-.1 .2h-.3l-.2-.4zM569.6 157.6l-.3 .9 .3 .5 .3-.2-.2-.2 .4-.3 1.2 .7 1.3 .3 .4-.3-.2-.8M569.8 156.1l-.6-.2-.4 .3a.36 .36 0 0 0 .3 .5 .36 .36 0 0 0 .4-.3h.6l.4 .5M569.9 148.7l.4 .5M570 155.7l.5-.2a1.03 1.03 0 0 1 .6 1.1v.5l-.2 .2-1.4-.3-.2-.4 .7-.2-.2-.3zM570.1 155l1.1-.3 .3 .1 .2-.4 .5-.1 .7 .3 .4 1-.2 .5-.9 .5-.3-.2 .4-.5-.3-.4a.55 .55 0 0 0-.6 0 .55 .55 0 0 0-.2 .6l-.8-.6h-.4zM570.2 148.5l.3 .5M570.3 150.6l1-.3 .7 .4v.5l-.8 1.1 .4 1.6 .6 .4-.5 .1-.2 .4-.3-.2 .1-.4-.7-1.4v-1.2h-.2a.53 .53 0 0 1-.4-.5 .53 .53 0 0 1 .3-.5zM570.4 155.4l.7 .7M570.4 155.5l-.5 .4 .1 .5"/>
<path d="M570.5 148.3l.3 .6M570.7 153h-1.4a.67 .67 0 0 0-.8 .2 .67 .67 0 0 0-.1 .8l-.1 .5-.5 .7 .3 .3M570.8 148.1l.3 .6M570.8 153.4l.2 1.3M571 150.6l-.3 .7-.1 1.2 .7 1.7-.1 .4 .3 .2 .2-.4 .5-.1-.6-.4-.4-1.6 .8-1.2-.3-.7h-1.6l-.8 .7 .1 .9 1.1 .4M571.1 148l.3 .6M571.2 154.7l-1.1 .3-.1 .5 .2 .1M571.3 150.3l-1.1 .4a.54 .54 0 0 0-.1 .6 .54 .54 0 0 0 .5 .3M571.4 147.8l.3 .6M571.5 155.4l.4 .1 .4 .3-.7 1.3 .8 .7-.4-.1 .2 .5-.4-.5 .2 .6-.3-.4-.2 .2v-.2l-.4-.6 .1-1.2zM571.5 155.4l.4 .1 .4 .3-.7 1.3 .8 .7-.4-.1 .1 .5-.3-.5 .2 .6-.3-.4-.2 .2v-.2l-.4-.6v-1.1zM571.5 152.2l.3-.2a.42 .42 0 0 1 .4-.2 .42 .42 0 0 1 .4 .3l-.4 .2 .2 .4-.6-.1z"/>
<path d="M571.5 151.6l1-.4-.1 .6-1.1 .5zM571.6 152.2l.2 .4 .6 .1M571.7 150.4l.8-.6 .9 .2 .3 .3-.1 .4-.5-.3-.4 .4-.7-.1M571.8 147.7l.2 .6M571.8 150.1l.5-.3h.6l.7 .3 .2 .4-.3 .2-.4-.3-.4 .5h-.4l-.6-.5zM572 150.7l.7 .2 .5-.5 .3 .2-.2 .6-.4 .2-.5-.2-.5 .2zM572.1 147.6l.2 .6M572.2 154.3l.6 .2 .4 .6 .1 .7-.4 .4M572.3 156.6l.5 1.6-.3 .5-.7 .1M572.3 152.1l.8 .1-.5 .6-.4-.2zM572.3 151.9l.3 .2M572.4 151.6v.2l-1.1 .5"/>
<path d="M572.4 155.1l-.8 .2M572.4 147.5l.2 .6M572.5 151.3l-.4 .5M572.6 154.8l.7 .5M572.7 152.1l-.4 .1-.1 .4 .6 .2 .1-.5 .2-.1-.6 .1M572.7 155.3l.2 .4a.68 .68 0 0 1-.2 .7 .68 .68 0 0 1-.8 0M572.8 154.5v-.3l.5-.4 1.1 .3 .2 .6-1.4 .4 .6 .4 .4-.3 .4-.8-.2-.4-1.1-.2-.5 .7-.2-.1 .2-1.1 .3-.2 .2 .2h1.1l.5-.4v-.3l.6 .2 .1 1-.3 .5 .2 .6-.3 .5-.4 .1-.2 .6h-.4l.4 .3 .2-.1-.1 .4 .2-.3-.2 1.2-1.1 .2-.8-.7 .3-.6 .2-1.1M572.8 147.4l.1 .6M572.8 154.2l.6-.4 1 .2 .1 .4a.24 .24 0 0 1 .1 .3 .24 .24 0 0 1-.4 0l-1.1 .5zM572.8 157.1l.8 .7M573 151.2v.1M573.1 150.8l.2 .1"/>
<path d="M573.1 153.1l-.4 .6-.1 .7M573.1 156.5v.9M573.1 147.3l.1 .7M573.1 150.8v.1M573.2 155.1l1.2-.4-.2 .5-.4 .3-.5-.2zM573.2 155.9l-.3 1-.4 .4M573.5 151l.8-.2 .2 .4-.4 .1zM573.5 151.9l.5-.3 .5 .1 .4 .8v.4l-.1 .2-.3-.2 .1-.8-.6-.4-.3 .3 .2 1.2-.6 .1-.3-.3zM573.5 147.3l.1 .6M573.5 150.6l-.2 .6-.4 .2-.5-.2-.5 .2M573.6 159l2-.4 1.1 .2-2 .6zM573.6 159l1.1 .4v.3l-1.1-.4z"/>
<path d="M573.8 151.8l.4-.1 .3 .2 .1 1a.47 .47 0 0 1-.7 .4zM573.8 147.2l.1 .7M573.9 150.8l.2-.3h.3l.4 .4-.3 .2M573.9 155.3h.1M573.9 156.2l-.3 1.6 1-.2M573.9 150.6l.3-.2 .4 .2 .1 .5h-.2l-.2-.3h-.4zM574 154.9l.1 .1M574 155.2l.1 .1M574.1 155h-.1M574.1 152h.1M574.2 152l-.2 .1M574.2 147.2v.7"/>
<path d="M574.3 150.9l-.3-.1-.5 .2 .6 .3 .4-.1-.2-.4v.2M574.3 156l.3 .1 .2-.6 .4-.1-.4 1.3v-.4h-.3zM574.3 153.3v.7M574.4 154.8l-.2 .4-.4 .3-.4-.3M574.4 151.8l.2 .3-.1 .1M574.5 152l-.3-.3-.4 .2 .2 1.2a.46 .46 0 0 1-.8 .1 .46 .46 0 0 1 .1-.7l.3-.8 .6-.1 .5 .5 .2 .8-.2 .1-.2-.3M574.5 147.2v.7M574.6 152.3l-.2 .1M574.6 152.1l.1 .3a.44 .44 0 0 1-.8 .2M574.6 153l-.3 .3h-.4M574.7 159.4l2-.6v.3l-2 .6zM574.7 159.4v.3"/>
<path d="M574.7 151h.1a.42 .42 0 0 1 .3 .3 .42 .42 0 0 1-.1 .4l-.2 .5M574.8 155.5h.1M574.8 156.2l-.1 .5 .2-.3M574.8 150.6l.1 .4M574.9 152.6l-.2-.5 .3-.4a.38 .38 0 0 0 .1-.4 .38 .38 0 0 0-.3-.3l-.7-.8 .3-.4 .5-.2a.21 .21 0 0 1 .3 0 .21 .21 0 0 1-.1 .4v1.2l.2-.1v-.4l.3 .3 .5-.1-.1 .6 .1 .1 .1-.2 .1 .3a.34 .34 0 0 1 .2 .4 .34 .34 0 0 1-.3 .3l-.7 .4M574.9 147.2v.7M575 155.9l-.2 .3v-.3M575 153.6l-.2 1.4M575 152.8l.4 .2M575 157.6h.2l.2 1-.3-.5-.4 .6zM575.1 154.8l-.4 .3v.5M575.2 155.4l-.4 .1-.2 .6h-.4l.3 .3 .3-.1"/>
<path d="M575.2 153.7l-.4 .8M575.3 147.2l-.1 .7M575.3 149.7l.7-.3 .4 .2 .1 .4v.7l-.4 .9 .2-1.3-.2-.4-.6 .2-.2 1-.2 .1-.1-.8zM575.3 149.7l-.9 .1-.2 .6M575.3 149.6l.7-.2 .5 .5v.8l-.4 .9v-.7l.3-.5-.3-.5-.6 .2-.2 1-.2 .1-.1-.8zM575.4 150.7l.2 .3 .5-.1M575.5 152.8l.9-.4 .8 .2a.81 .81 0 0 1-.3 1.3l-.2 .3-.5 .1-.6-.7zM575.5 150.4l.3 .1M575.5 154.7l.9-.1-.5 1.3-.6 .9v.4a.22 .22 0 0 1 .1 .4 .22 .22 0 0 1-.3 0l-.3 .6-.2-.9zM575.5 154.8l-.9 2.5 .2 .9 .4-.6 .2 1.3-.3-.8-.4 1 .1-.9M575.6 150.1l.5-.2 .2 .4-.4 .7h-.3l-.3-.3zM575.6 150.9h.1"/>
<path d="M575.6 153.8l-.3 .5 .2 .5 1-.2 .4-.6M575.6 147.3l-.1 .7M575.6 150.5h.1M575.7 150.8h.1M576 147.4l-.2 .6M576 150.6l.2 .1M576 150.6v.1M576.1 155.7h.2a.38 .38 0 0 1 .5 .1 .38 .38 0 0 1-.1 .5l-.4 .6 .2 .8-.7 .1zM576.2 151.4l.4 .7M576.3 153.9h.1M576.3 147.4l-.2 .7M576.3 152.3l.9-.5 1-.1-.7 1z"/>
<path d="M576.4 154.6l-.3 1.1-.8 1.1-.1 .9M576.5 153.8l-.3 .1M576.5 150.4l.6 .5 .6 .8a1.02 1.02 0 0 1-1.4 .1zM576.5 150.4l.6 .5 .3 .5M576.5 154.1l-.1 .1M576.7 147.5l-.2 .7M576.7 158.8v.3l-2 .6-1.1-.4v-.3l1.1 .4 2-.6a6.2 6.2 0 0 0-3.1 .2M576.8 155.6l-.1 .7-.4 .6 .2 .8-.2 .2-.6-.2 .3-2M577 147.6l-.2 .7M577.1 153.5l-.1 .4M577.1 153.7h.2v1.7a.37 .37 0 0 1-.3 .3 .37 .37 0 0 1-.3-.1l-.7 .1 .4-1.1zM577.1 152.5l.3 .1 .2 .5-.9 1.1h-.5l-.6-.4v-.8l.6-.5 .5 .1-.1 1 .6-.4-.1-.7-.6-.2-.5 .1-.5 .4v.5"/>
<path d="M577.1 151.3l.5 .4M577.2 155.6l-1.2 .1M577.2 157l-.1 .2 .3 .2M577.3 147.8l-.2 .6M577.3 153.8v1.6l-.6 1.6 .2 .9 .3 .3M577.5 156.7l1.1-1-.1 .8-.7 1.4 .2 .7-.3 .3-.4-.1a.4 .4 0 0 1-.3-.3 .4 .4 0 0 1 .2-.4zM577.5 152.7l.7-.9 1.6 .1 .3 .6-1.1 1a1.18 1.18 0 0 1-1.4-.6M577.6 154.5v.5M577.7 147.9l-.3 .6M578 148.1l-.3 .6M578 153.7l-.8 .1M578.1 157.9l.6 .4"/>
<path d="M578.3 148.3l-.4 .5M578.3 151.7l-1.2 .2-.8 .4M578.5 156.7l.8 .9M578.5 151.9l1.1-.1 .5 .5-.1 .4 .3 1.6v1.4l-.3 1.8 .2 .8h-1.9a.47 .47 0 0 1-.6-.3 .47 .47 0 0 1 .4-.6l.5-1.7-1.5 1.4 .5-1.8a1.99 1.99 0 0 1 1.3-1.7l-.4-.3a.85 .85 0 0 1 0-1.4zM578.5 153.7l-.9 1.6-.5 1.8 1.5-1.3 .5-.2M578.6 151.8l-.2 .2a.87 .87 0 0 0-.3 1 .87 .87 0 0 0 .9 .5M578.6 148.4l-.4 .6M578.6 155.7l-.1 .8-.7 1.4 .2 .8-.7 .1a.39 .39 0 0 1-.3-.3 .39 .39 0 0 1 .2-.4l.3-1.4M578.7 153.7l-.2 1M578.9 157.1l.1 .8 .5 .4M578.9 148.6l-.4 .6M579.1 152.2l-.2 .3"/>
<path d="M579.2 148.9l-.5 .5M579.2 159.9l.5 .5M579.4 159.7l.5 .5M579.4 149.1l-.4 .5M579.7 159.5l.5 .4M579.7 149.3l-.5 .5M579.9 159.2l.5 .4M579.9 153.8l.1 3.4M580 149.6l-.5 .4M580 152.7l.3 2.5-.3 2.4 .2 .7-2.4-.1M580.1 159l.5 .4M580.2 149.8l-.5 .5"/>
<path d="M580.2 158.7l.6 .4M580.4 158.4l.6 .4M580.4 150.1l-.5 .4M580.6 158.1l.6 .3M580.6 150.4l-.5 .4M580.7 157.8l.6 .3M580.8 150.7l-.5 .4M580.9 157.5l.6 .3M581 157.2l.6 .3M581 151l-.6 .3M581.1 156.9l.6 .2M581.2 156.6l.6 .2"/>
<path d="M581.2 151.3l-.6 .3M581.2 156.3l.7 .1M581.3 156l.7 .1M581.3 155.7h.7M581.4 151.6l-.7 .3M581.4 155.3l.7 .1M581.4 155.1h.7M581.5 152l-.6 .2M581.6 152.3l-.6 .2M581.7 152.6l-.6 .2M581.8 153l-.6 .1M581.9 153.3l-.6 .2"/>
<path d="M582 153.7l-.7 .1M582 154l-.6 .1M582.1 154.4h-.7M582.1 154.7l-.7 .1M569.7 160l-.4 .5M570 160.2l-.5 .6M570.2 160.4l-.4 .6M570.5 160.6l-.4 .6M570.8 160.8l-.4 .6M571.1 161l-.4 .6M571.3 161.1l-.3 .6M571.6 161.3l-.2 .6"/>
<path d="M571.9 161.4l-.2 .6M572.2 161.5l-.2 .6M572.6 161.6l-.2 .6M572.9 161.7l-.2 .6M573.2 161.7l-.1 .7M573.5 161.8l-.1 .7M573.8 161.8v.7M574.2 161.8l-.1 .7M574.5 161.8v.7M574.8 161.8l.1 .7M575.1 161.8l.1 .7M575.5 161.8l.1 .6"/>
<path d="M575.8 161.7l.1 .7M576.1 161.6l.2 .7M576.4 161.5l.2 .7M576.7 161.5l.2 .6M577 161.3l.3 .7M577.3 161.2l.3 .6M577.6 161.1l.3 .6M577.9 160.9l.3 .6M578.2 160.7l.3 .6M578.4 160.6l.4 .5M578.7 160.4l.4 .5M579 160.2l.4 .5"/>
</g>
<!-- layer: G-ANNO-TTLB -->
<g fill="#fff" stroke="#fff" stroke-width=".27">
<path d="M556 160.2l30.7 4.3-5.7-4.3zM556 160.2l30.7 4.3h-30.7z"/>
<path d="M581 145.6h5.7l-5.7 14.6zM586.7 145.6l-5.7 14.6 5.7 4.3z"/>
</g>
<path d="M556 160.2h25v-14.6h5.7v18.9h-30.7z" fill="none" stroke="#fff" stroke-width=".27"/>
<g fill="#000" stroke="#000" stroke-width=".27">
<path d="M80.9 7.7l.2 2.5v-2.5zM80.9 7.7l.2 2.5h-.2z"/>
<path d="M130.9 7.7l.2 2.5v-2.5zM130.9 7.7l.2 2.5h-.2z"/>
<path d="M180.9 7.7l.2 2.5v-2.5zM180.9 7.7l.2 2.5h-.2z"/>
<path d="M230.9 7.7l.2 2.5v-2.5zM230.9 7.7l.2 2.5h-.2z"/>
<path d="M280.9 7.7l.2 2.5v-2.5zM280.9 7.7l.2 2.5h-.2z"/>
<path d="M330.9 7.7l.2 2.5v-2.5zM330.9 7.7l.2 2.5h-.2z"/>
<path d="M380.9 7.7l.2 2.5v-2.5zM380.9 7.7l.2 2.5h-.2z"/>
<path d="M430.9 7.7l.2 2.5v-2.5zM430.9 7.7l.2 2.5h-.2z"/>
<path d="M480.9 7.7l.2 2.5v-2.5zM480.9 7.7l.2 2.5h-.2z"/>
<path d="M530.9 7.7l.2 2.5v-2.5zM530.9 7.7l.2 2.5h-.2z"/>
<path d="M25.2 10.4h555.5l.5-.5zM24.8 9.9h556.4l-556 .5zM24.8 9.9l.4 400v-399.5zM24.8 9.9l.4 400-.4 .5zM25.2 409.9l-.4 .5 555.9-.5zM24.8 410.4l555.9-.5 .5 .5zM580.7 10.4v399.5l.5 .5zM580.7 10.4l.5-.5v400.5z"/>
<path d="M22.5 60.2h2.5v-.1zM22.5 60.1h2.5l-2.5 .1z"/>
<path d="M581 60.2h2.5v-.1zM581 60.1h2.5l-2.5 .1z"/>
<path d="M22.5 110.3h2.5v-.2zM22.5 110.1h2.5l-2.5 .2z"/>
<path d="M581 110.3h2.5v-.2zM581 110.1h2.5l-2.5 .2z"/>
<path d="M22.5 160.2h2.5v-.1zM22.5 160.1h2.5l-2.5 .1z"/>
<path d="M531 160.2h50v-.1zM531 160.1h50l-50 .1z"/>
<path d="M581 160.2h2.5v-.1zM581 160.1h2.5l-2.5 .1z"/>
<path d="M22.5 210.3h2.5v-.2zM22.5 210.1h2.5l-2.5 .2z"/>
<path d="M531 210.3h50v-.2zM531 210.1h50l-50 .2z"/>
<path d="M581 210.3h2.5v-.2zM581 210.1h2.5l-2.5 .2z"/>
<path d="M531 226.9h50v-.2zM531 226.7h50l-50 .2z"/>
<path d="M531 243.4v.2l50-.2zM531 243.6l50-.2v.2z"/>
<path d="M531 243.6h50v-.2zM531 243.4h50l-50 .2z"/>
<path d="M22.5 260.2h2.5v-.1zM22.5 260.1h2.5l-2.5 .1z"/>
<path d="M531 260.1v.1l50-.1zM531 260.2l50-.1v.1z"/>
<path d="M531 260.1v.1l50-.1zM531 260.2l50-.1v.1z"/>
<path d="M531 276.7v.2l50-.2zM531 276.9l50-.2v.2z"/>
<path d="M531 260.1v.1l50-.1zM531 260.2l50-.1v.1z"/>
<path d="M531 260.1v.1l50-.1zM531 260.2l50-.1v.1z"/>
<path d="M581 260.2h2.5v-.1zM581 260.1h2.5l-2.5 .1z"/>
<path d="M531 293.4v.2l50-.2zM531 293.6l50-.2v.2z"/>
<path d="M531 293.4v.2l50-.2zM531 293.6l50-.2v.2z"/>
<path d="M22.5 310.2h2.5v-.1zM22.5 310.1h2.5l-2.5 .1z"/>
<path d="M531 315.1h50zM531 315.2l50-.1z"/>
<path d="M531 310.1v.1l50-.1zM531 310.2l50-.1v.1z"/>
<path d="M581 310.2h2.5v-.1zM581 310.1h2.5l-2.5 .1z"/>
<path d="M531 335.1h50zM531 335.2l50-.1z"/>
<path d="M531 330.1h50zM531 330.2l50-.1z"/>
<path d="M531 325.1h50zM531 325.2l50-.1z"/>
<path d="M531 320.1h50zM531 320.2l50-.1z"/>
<path d="M531 355.1h50zM531 355.2l50-.1z"/>
<path d="M531 350.1h50zM531 350.2l50-.1z"/>
<path d="M531 345.1h50zM531 345.2l50-.1z"/>
<path d="M531 340.1h50zM531 340.2l50-.1z"/>
<path d="M22.5 360.2h2.5v-.1zM22.5 360.1h2.5l-2.5 .1z"/>
<path d="M531 360.1v.1l50-.1zM531 360.2l50-.1v.1z"/>
<path d="M531 360.1v.1l50-.1zM531 360.2l50-.1v.1z"/>
<path d="M581 360.2h2.5v-.1zM581 360.1h2.5l-2.5 .1z"/>
<path d="M581 360.2h2.5v-.1zM581 360.1h2.5l-2.5 .1z"/>
<path d="M581 360.2h2.5v-.1zM581 360.1h2.5l-2.5 .1z"/>
<path d="M80.9 410.2l.2 2.5v-2.5zM80.9 410.2l.2 2.5h-.2z"/>
<path d="M130.9 410.2l.2 2.5v-2.5zM130.9 410.2l.2 2.5h-.2z"/>
<path d="M180.9 410.2l.2 2.5v-2.5zM180.9 410.2l.2 2.5h-.2z"/>
<path d="M230.9 410.2l.2 2.5v-2.5zM230.9 410.2l.2 2.5h-.2z"/>
<path d="M280.9 410.2l.2 2.5v-2.5zM280.9 410.2l.2 2.5h-.2z"/>
<path d="M330.9 410.2l.2 2.5v-2.5zM330.9 410.2l.2 2.5h-.2z"/>
<path d="M380.9 410.2l.2 2.5v-2.5zM380.9 410.2l.2 2.5h-.2z"/>
<path d="M430.9 410.2l.2 2.5v-2.5zM430.9 410.2l.2 2.5h-.2z"/>
<path d="M480.9 410.2l.2 2.5v-2.5zM480.9 410.2l.2 2.5h-.2z"/>
<path d="M530.9 410.2v2.5h.2zM530.9 410.2h.2v2.5z"/>
<path d="M530.9 410.2l.2 2.5v-2.5zM530.9 410.2l.2 2.5h-.2z"/>
<path d="M540.9 410.2l.2 2.5v-2.5zM540.9 410.2l.2 2.5h-.2z"/>
<path d="M555.9 410.2l.2 2.5v-2.5zM555.9 410.2l.2 2.5h-.2z"/>
<path d="M580.7 410.2l.5 2.5v-2.5zM580.7 410.2l.5 2.5h-.5z"/>
</g>
<text font-size="13.4" x="540" y="390">A719</text>
<g font-size="7.8">
<text x="125.1" y="296">SEZIONE A.A</text>
<text x="339.9" y="296">SEZIONE B.B</text>
</g>
<g font-size="5.6">
<text x="252.8" y="148.8">2</text>
<text x="247.8" y="155">A706</text>
<text x="474.8" y="157.6">9</text>
<text x="469.8" y="163.9">A720</text>
<text x="215.1" y="209">2</text>
<text x="210.5" y="215.3">A706</text>
<text x="78.9" y="258.7">5</text>
<text x="252.4" y="262.7">2</text>
<text x="74" y="265">A711</text>
<text x="247.4" y="268.9">A706</text>
</g>
<g font-size="5">
<text x="533.4" y="185.3">METOD 802.055.35</text>
<text x="544.7" y="191.4">60x60x37</text>
</g>
<g font-size="2.5">
<text x="50.6" y="9">1</text>
<text x="105.3" y="9">2</text>
<text x="155.3" y="9">3</text>
<text x="205.3" y="9">4</text>
<text x="255.3" y="9">5</text>
<text x="305.3" y="9">6</text>
<text x="355.3" y="9">7</text>
<text x="405.3" y="9">8</text>
<text x="455.3" y="9">9</text>
<text x="504.6" y="9">10</text>
<text x="554.6" y="9">11</text>
<text x="22.2" y="36.1">A</text>
<text x="582.1" y="36.1">A</text>
<text x="22.2" y="86.1">B</text>
<text x="582.1" y="86.1">B</text>
<text x="22.2" y="136.1">C</text>
<text x="582.1" y="136.1">C</text>
<text x="531.8" y="153.1">POLITECNICO DI MILANO</text>
<text x="531.9" y="159.1">C.L. DESIGN DEGLI INTERNI</text>
<text x="531.9" y="156.1">SCUOLA DEL DESIGN</text>
<text x="532" y="162.9">PROGETTO:</text>
<text x="22.2" y="186.1">D</text>
<text x="582.1" y="186.1">D</text>
<text x="532" y="212.9">CORSO:</text>
<text x="542.4" y="214.8">STRUMENTI E METODI</text>
<text x="546.1" y="217.9">DEL PROGETTO</text>
<text x="532" y="229.6">DOCENTE:</text>
<text x="22.2" y="236.1">E</text>
<text x="544.9" y="236.1">MARCO FERRARA</text>
<text x="582.1" y="236.1">E</text>
<text x="532" y="246.3">STUDENTI:</text>
<text x="540.5" y="252.7">ALICE EMMA VENDRAMIN</text>
<text x="532" y="262.9">OGGETTO:</text>
<text x="545.5" y="269.4">SEZIONI A.A / B.B</text>
<text x="532" y="279.6">NOTE:</text>
<text x="22.3" y="286.1">F</text>
<text x="582.2" y="286.1">F</text>
<text x="532" y="296.3">NOME FILE:</text>
<text x="543" y="302.2">PENSILE METOD.dwg</text>
<text x="531.9" y="313.6">VERS</text>
<text x="571.5" y="313.6">DATA</text>
<text x="22.1" y="336.1">G</text>
<text x="582" y="336.1">G</text>
<text x="532" y="358.6">A</text>
<text x="562.3" y="358.6">YYYY/MM/DD</text>
<text x="532" y="363.1">TAVOLA NO.:</text>
<text x="565.4" y="363.1">019 DI</text>
<text x="575.3" y="363.1">020</text>
<text x="22.2" y="386.1">H</text>
<text x="582.1" y="386.1">H</text>
<text x="532" y="405.6">DATA:</text>
<text x="542" y="405.5">2017/05/23</text>
<text x="556.9" y="405.6">SCALA:</text>
<text x="572.9" y="405.5">1:5</text>
<text x="19.5" y="410.4" transform="rotate(-90 19.5 410.4)">DIRECTORY: C:\USERS\ALICE\DESKTOP\QM-S_2-CUCINA\PENSILE METOD 302.055.28.DWG | PLOTTED ON: 03/07/2017 15:04:32 | BY USER: ALICE</text>
<text x="48.8" y="413.5">1</text>
<text x="105.3" y="413.5">2</text>
<text x="155.3" y="413.5">3</text>
<text x="205.3" y="413.5">4</text>
<text x="255.3" y="413.5">5</text>
<text x="305.3" y="413.5">6</text>
<text x="355.3" y="413.5">7</text>
<text x="405.3" y="413.5">8</text>
<text x="455.3" y="413.5">9</text>
<text x="504.6" y="413.5">10</text>
<text x="531.5" y="412.7">0</text>
<text x="531.9" y="408.5">REV:</text>
<text x="541.5" y="412.7">50mm</text>
<text x="542" y="408.6">A</text>
<text x="556.5" y="412.7">125mm</text>
<text x="556.9" y="408.6">FORMATO:</text>
<text x="572.1" y="412.7">250mm</text>
<text x="573.4" y="408.6">A2</text>
</g>
</svg>
